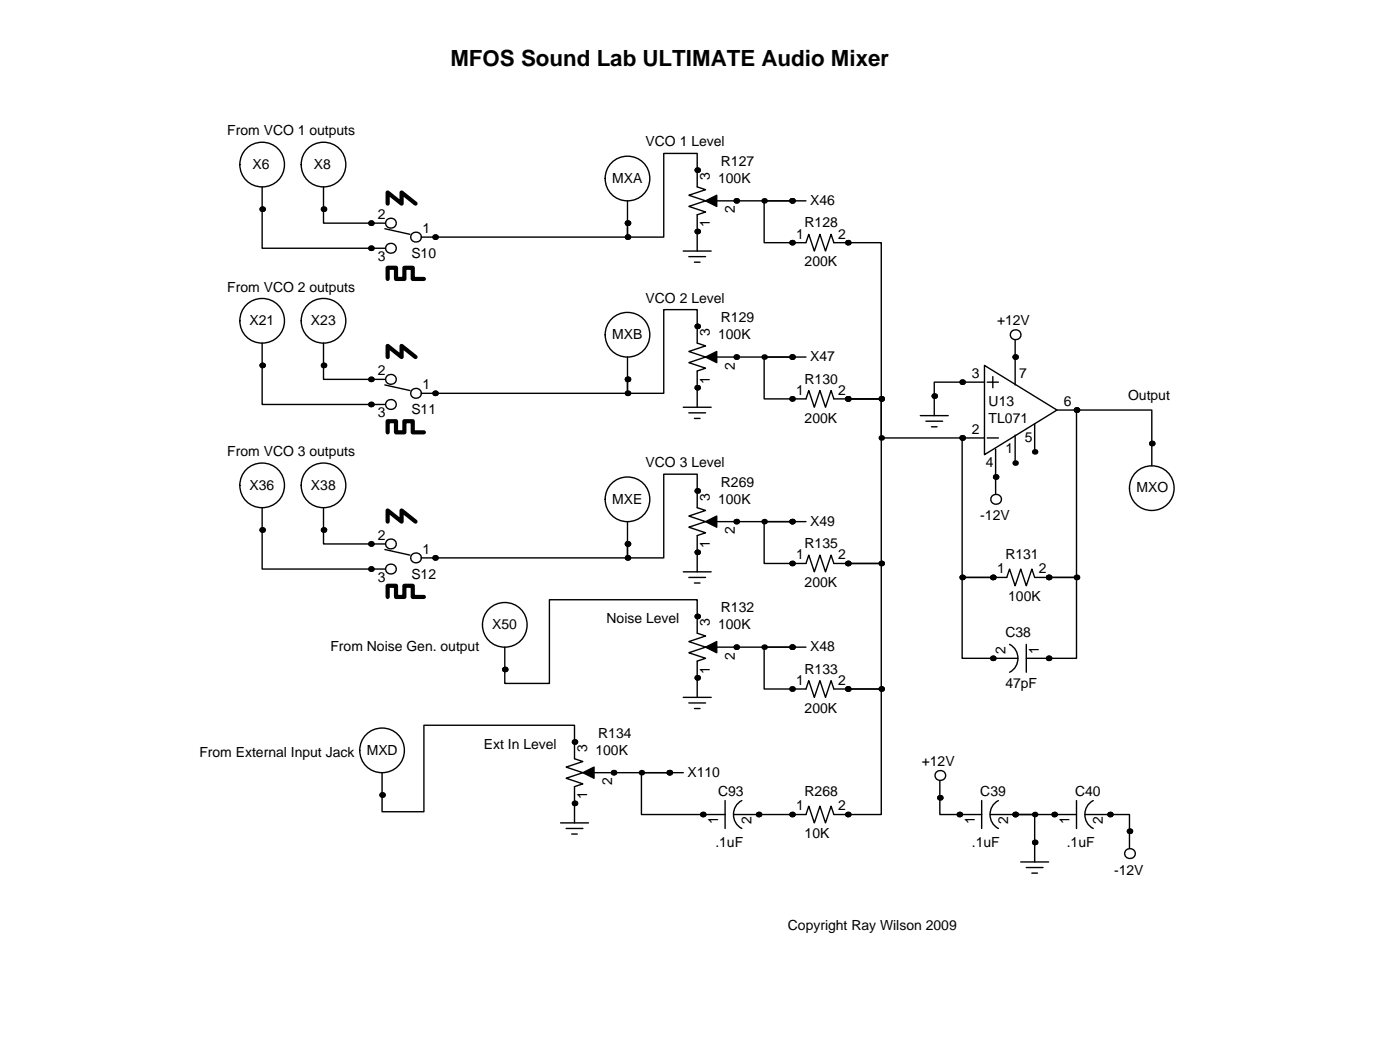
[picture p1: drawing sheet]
<svg xmlns="http://www.w3.org/2000/svg" width="255mm" height="193mm" viewBox="0 0 255 193" stroke-linecap="round" stroke-linejoin="round" font-family="sans-serif">
<g fill="none" stroke="#000" stroke-width=".25">
<path d="M47.8 38.1v7.1h19.8M58.9 38.1v2.5h8.7M127 31v-3.1h-6.1v15.3h-6.6v-2.6v2.6h-35.1M134.1 36.6h12.7M144.3 36.6h-5.1v7.6h5.1M127 59.4v-3h-6.1v15.2h-6.6v-2.5v2.5h-35.1M154.4 44.2h6.1v28.4h-6.1M47.8 66.5v7.2h19.8M58.9 66.5v2.6h8.7M134.1 65h10.2h-5.1v7.6h5.1M154.4 72.6h6.1v30h-6.1h6.1v22.9h-6.1h6.1v22.8h-6.1M154.4 72.6h6.1v7.2h14.8v25.4h5.5h-5.5v14.7h5.5"/>
<path d="M175.3 69.6h-5.1v2.5M47.8 96.5v7.1h19.8M58.9 96.5v2.6h8.7M127 89.4v-3h-6.1v15.2h-6.6v-2.5v2.5h-35.1M134.1 95h10.2h-5.1v7.6h5.1M209.8 80.8v-6.1h-13.7v30.5h-5.1h5.1v14.7h-5.1M127 112.3v-3.1h-26.9v15.3h-8.2v-2.6M134.1 117.9h10.2h-5.1v7.6h5.1M104.6 135.1v-3h-27.4v15.7h-7.6v-3M111.8 140.7h10.1h-5.1v7.6h11.2M138.2 148.3h6.1M171.2 145.3v3h3.6"/>
<path d="M192 148.3h-7.1h3.6v5.1M202.2 148.3h3.5v3.1"/>
</g>
<g fill="#000">
<circle cx="47.8" cy="38.1" r=".51"/>
<circle cx="58.9" cy="38.1" r=".51"/>
<circle cx="127" cy="31" r=".51"/>
<circle cx="134.1" cy="36.6" r=".51"/>
<circle cx="139.2" cy="36.6" r=".51"/>
<circle cx="144.3" cy="36.6" r=".51"/>
<circle cx="67.6" cy="45.2" r=".51"/>
<circle cx="67.6" cy="40.6" r=".51"/>
<circle cx="79.2" cy="43.2" r=".51"/>
<circle cx="114.3" cy="43.2" r=".51"/>
<circle cx="114.3" cy="40.6" r=".51"/>
<circle cx="127" cy="59.4" r=".51"/>
<circle cx="144.3" cy="44.2" r=".51"/>
<circle cx="154.4" cy="44.2" r=".51"/>
<circle cx="47.8" cy="66.5" r=".51"/>
<circle cx="58.9" cy="66.5" r=".51"/>
<circle cx="67.6" cy="69.1" r=".51"/>
<circle cx="67.6" cy="73.7" r=".51"/>
<circle cx="79.2" cy="71.6" r=".51"/>
<circle cx="114.3" cy="71.6" r=".51"/>
<circle cx="114.3" cy="69.1" r=".51"/>
<circle cx="134.1" cy="65" r=".51"/>
<circle cx="139.2" cy="65" r=".51"/>
<circle cx="144.3" cy="72.6" r=".51"/>
<circle cx="144.3" cy="65" r=".51"/>
<circle cx="154.4" cy="72.6" r=".51"/>
<circle cx="160.5" cy="72.6" r=".51"/>
<circle cx="160.5" cy="79.8" r=".51"/>
<circle cx="170.2" cy="72.1" r=".51"/>
<circle cx="175.3" cy="69.6" r=".51"/>
<circle cx="175.3" cy="79.8" r=".51"/>
<circle cx="184.9" cy="61" r="1.02"/>
<circle cx="196.1" cy="74.7" r=".51"/>
<circle cx="47.8" cy="96.5" r=".51"/>
<circle cx="58.9" cy="96.5" r=".51"/>
<circle cx="67.6" cy="99.1" r=".51"/>
<circle cx="114.3" cy="99.1" r=".51"/>
<circle cx="127" cy="89.4" r=".51"/>
<circle cx="134.1" cy="95" r=".51"/>
<circle cx="139.2" cy="95" r=".51"/>
<circle cx="144.3" cy="95" r=".51"/>
<circle cx="209.8" cy="80.8" r=".51"/>
<circle cx="67.6" cy="103.6" r=".51"/>
<circle cx="79.2" cy="101.6" r=".51"/>
<circle cx="114.3" cy="101.6" r=".51"/>
<circle cx="127" cy="112.3" r=".51"/>
<circle cx="134.1" cy="117.9" r=".51"/>
<circle cx="139.2" cy="117.9" r=".51"/>
<circle cx="144.3" cy="102.6" r=".51"/>
<circle cx="144.3" cy="117.9" r=".51"/>
<circle cx="154.4" cy="102.6" r=".51"/>
<circle cx="160.5" cy="102.6" r=".51"/>
<circle cx="175.3" cy="105.2" r=".51"/>
<circle cx="180.8" cy="105.2" r=".51"/>
<circle cx="180.8" cy="119.9" r=".51"/>
<circle cx="191" cy="105.2" r=".51"/>
<circle cx="191" cy="119.9" r=".51"/>
<circle cx="196.1" cy="105.2" r=".51"/>
<circle cx="91.9" cy="121.9" r=".51"/>
<circle cx="104.6" cy="135.1" r=".51"/>
<circle cx="144.3" cy="125.5" r=".51"/>
<circle cx="154.4" cy="125.5" r=".51"/>
<circle cx="160.5" cy="125.5" r=".51"/>
<circle cx="69.6" cy="144.8" r=".51"/>
<circle cx="111.8" cy="140.7" r=".51"/>
<circle cx="116.8" cy="140.7" r=".51"/>
<circle cx="121.9" cy="140.7" r=".51"/>
<circle cx="128" cy="148.3" r=".51"/>
<circle cx="138.2" cy="148.3" r=".51"/>
<circle cx="144.3" cy="148.3" r=".51"/>
<circle cx="154.4" cy="148.3" r=".51"/>
<circle cx="171.2" cy="145.3" r=".51"/>
<circle cx="174.8" cy="148.3" r=".51"/>
<circle cx="184.9" cy="148.3" r=".51"/>
<circle cx="188.5" cy="148.3" r=".51"/>
<circle cx="188.5" cy="153.4" r=".51"/>
<circle cx="192" cy="148.3" r=".51"/>
<circle cx="202.2" cy="148.3" r=".51"/>
<circle cx="205.7" cy="151.4" r=".51"/>
</g>
<circle cx="184.9" cy="61" r=".76" fill="#fff"/>
<path d="M184.9 62v3" fill="none" stroke="#000" stroke-width=".25"/>
<g fill="#000">
<circle cx="184.9" cy="65" r=".51"/>
<circle cx="181.4" cy="90.9" r="1.02"/>
</g>
<circle cx="181.4" cy="90.9" r=".76" fill="#fff"/>
<path d="M181.4 86.9v3" fill="none" stroke="#000" stroke-width=".25"/>
<g fill="#000">
<circle cx="181.4" cy="86.9" r=".51"/>
<circle cx="205.7" cy="155.4" r="1.02"/>
</g>
<circle cx="205.7" cy="155.4" r=".76" fill="#fff"/>
<path d="M205.7 151.4v3" fill="none" stroke="#000" stroke-width=".25"/>
<g fill="#000">
<circle cx="171.2" cy="141.2" r="1.02"/>
<circle cx="205.7" cy="151.4" r=".51"/>
</g>
<circle cx="171.2" cy="141.2" r=".76" fill="#fff"/>
<g fill="none" stroke="#000" stroke-width=".25">
<path d="M47.8 34v4.1M58.9 34v4.1M114.3 36.6v4M124.5 45.7h5M125.5 46.7h3M126.5 47.8h1M127 42.2v3.5M114.3 65v4.1M124.5 74.2h5M125.5 75.2h3M126.5 76.2h1M127 70.6v3.6"/>
<path d="M144.3 65h2.5M167.6 75.7h5.1M168.7 76.7h3M169.7 77.7h1M170.2 72.1v3.6M175.3 79.8h4M175.3 69.6h4M179.3 66.5l13.2 8.2-13.2 8.1zM179.8 79.8h2.1M179.8 69.6h2.1M180.8 68.6v2M184.9 65v5.1"/>
<path d="M184.9 79.2v5.1M188.5 77.2v5.1M192.5 74.7h3.6M114.3 95v4.1M144.3 95h2.5M181.4 81.8v5.1M209.8 80.8v4M124.5 104.1h5M125.5 105.2h3M126.5 106.2h1M127 100.6v3.5M144.3 117.9h2.5"/>
<path d="M180.8 119.9h4.6M183.9 117.3a2.88 2.88 0 0 1 0 5.1M186.9 117.3v5.1M186.9 119.9h4.1M124.5 127h5M125.5 128h3M126.5 129h1M127 123.4v3.6M69.6 140.7v4.1M102.1 149.9h5.1M103.1 150.9h3.1M104.1 151.9h1.1"/>
<path d="M104.6 146.3v3.6M121.9 140.7h2.6M171.2 142.2v3.1M185.9 157h5.1M186.9 158h3.1M188 159h1M188.5 153.4v3.6M192 148.3h4.1M196.1 145.8v5.1M197.6 148.3h4.6M199.1 145.8a2.88 2.88 0 0 0 0 5.1"/>
<circle cx="47.8" cy="30" r="4.1"/>
<circle cx="58.9" cy="30" r="4.1"/>
<circle cx="114.3" cy="32.5" r="4.1"/>
<circle cx="114.3" cy="61" r="4.1"/>
<circle cx="114.3" cy="90.9" r="4.1"/>
<circle cx="209.8" cy="88.9" r="4.1"/>
<circle cx="69.6" cy="136.7" r="4.1"/>
</g>
<g fill="#000">
<circle cx="47.8" cy="38.1" r=".51"/>
<circle cx="58.9" cy="38.1" r=".51"/>
<circle cx="75.7" cy="43.2" r="1.02"/>
<circle cx="114.3" cy="40.6" r=".51"/>
<circle cx="127" cy="42.2" r=".51"/>
<circle cx="114.3" cy="69.1" r=".51"/>
<circle cx="127" cy="70.6" r=".51"/>
<circle cx="144.3" cy="65" r=".51"/>
<circle cx="170.2" cy="72.1" r=".51"/>
<circle cx="175.3" cy="69.6" r=".51"/>
<circle cx="175.3" cy="79.8" r=".51"/>
<circle cx="184.9" cy="65" r=".51"/>
<circle cx="196.1" cy="74.7" r=".51"/>
<circle cx="114.3" cy="99.1" r=".51"/>
<circle cx="144.3" cy="95" r=".51"/>
<circle cx="181.4" cy="86.9" r=".51"/>
<circle cx="184.9" cy="84.3" r=".51"/>
<circle cx="188.5" cy="82.3" r=".51"/>
<circle cx="209.8" cy="80.8" r=".51"/>
<circle cx="127" cy="100.6" r=".51"/>
<circle cx="144.3" cy="117.9" r=".51"/>
<circle cx="180.8" cy="119.9" r=".51"/>
<circle cx="191" cy="119.9" r=".51"/>
<circle cx="127" cy="123.4" r=".51"/>
<circle cx="69.6" cy="144.8" r=".51"/>
<circle cx="104.6" cy="146.3" r=".51"/>
<circle cx="121.9" cy="140.7" r=".51"/>
<circle cx="171.2" cy="145.3" r=".51"/>
<circle cx="188.5" cy="153.4" r=".51"/>
<circle cx="192" cy="148.3" r=".51"/>
<circle cx="202.2" cy="148.3" r=".51"/>
</g>
<circle cx="75.7" cy="43.2" r=".76" fill="#fff"/>
<path d="M76.7 43.2h2.5" fill="none" stroke="#000" stroke-width=".25"/>
<g fill="#000">
<circle cx="71.1" cy="45.2" r="1.02"/>
<circle cx="79.2" cy="43.2" r=".51"/>
</g>
<circle cx="71.1" cy="45.2" r=".76" fill="#fff"/>
<circle cx="71.1" cy="40.6" r="1.02" fill="#000"/>
<circle cx="71.1" cy="40.6" r=".76" fill="#fff"/>
<path d="M67.6 40.6h2.5M67.6 45.2h2.5M70.1 41.7l4.6 1" fill="none" stroke="#000" stroke-width=".25"/>
<g fill="#000">
<circle cx="67.6" cy="45.2" r=".51"/>
<circle cx="67.6" cy="40.6" r=".51"/>
<circle cx="75.7" cy="71.6" r="1.02"/>
</g>
<circle cx="75.7" cy="71.6" r=".76" fill="#fff"/>
<path d="M76.7 71.6h2.5" fill="none" stroke="#000" stroke-width=".25"/>
<g fill="#000">
<circle cx="71.1" cy="73.7" r="1.02"/>
<circle cx="79.2" cy="71.6" r=".51"/>
</g>
<circle cx="71.1" cy="73.7" r=".76" fill="#fff"/>
<circle cx="71.1" cy="69.1" r="1.02" fill="#000"/>
<circle cx="71.1" cy="69.1" r=".76" fill="#fff"/>
<g fill="none" stroke="#000" stroke-width=".25">
<path d="M47.8 62.5v4M58.9 62.5v4M67.6 69.1h2.5M67.6 73.7h2.5M70.1 70.1l4.6 1M47.8 92.5v4M58.9 92.5v4"/>
<circle cx="47.8" cy="58.4" r="4.1"/>
<circle cx="58.9" cy="58.4" r="4.1"/>
<circle cx="47.8" cy="88.4" r="4.1"/>
<circle cx="58.9" cy="88.4" r="4.1"/>
</g>
<g fill="#000">
<circle cx="47.8" cy="66.5" r=".51"/>
<circle cx="58.9" cy="66.5" r=".51"/>
<circle cx="67.6" cy="69.1" r=".51"/>
<circle cx="67.6" cy="73.7" r=".51"/>
<circle cx="47.8" cy="96.5" r=".51"/>
<circle cx="58.9" cy="96.5" r=".51"/>
<circle cx="75.7" cy="101.6" r="1.02"/>
</g>
<circle cx="75.7" cy="101.6" r=".76" fill="#fff"/>
<path d="M76.7 101.6h2.5" fill="none" stroke="#000" stroke-width=".25"/>
<g fill="#000">
<circle cx="71.1" cy="103.6" r="1.02"/>
<circle cx="79.2" cy="101.6" r=".51"/>
</g>
<circle cx="71.1" cy="103.6" r=".76" fill="#fff"/>
<circle cx="71.1" cy="99.1" r="1.02" fill="#000"/>
<circle cx="71.1" cy="99.1" r=".76" fill="#fff"/>
<g fill="none" stroke="#000" stroke-width=".25">
<path d="M127 31v3l1.5 .5-3 1.1 3 1-3 1 3 1-1.5 .5v3.1M130.6 36.6h3.5M127 59.4v3.1l1.5 .5-3 1 3 1-3 1 3 1.1-1.5 .5v3M144.3 44.2h2.5l.5-1.5 1 3 1.1-3 1 3 1-3 .5 1.5h2.5M130.6 65h3.5M144.3 72.6h2.5l.5-1.5 1 3.1 1.1-3.1 1 3.1 1-3.1 .5 1.5h2.5M67.6 99.1h2.5M127 89.4v3.1l1.5 .5-3 1 3 1-3 1 3 1-1.5 .5v3.1M130.6 95h3.5M67.6 103.6h2.5M70.1 100.1l4.6 1M91.9 117.9v4"/>
<path d="M127 112.3v3l1.5 .5-3 1 3 1.1-3 1 3 1-1.5 .5v3M130.6 117.9h3.5M144.3 102.6h2.5l.5-1.5 1 3 1.1-3 1 3 1-3 .5 1.5h2.5M180.8 105.2h2.6l.5-1.6 1 3.1 1-3.1 1 3.1 1.1-3.1 .5 1.6h2.5M104.6 135.1v3.1l1.6 .5-3.1 1 3.1 1-3.1 1 3.1 1-1.6 .6v3M144.3 125.5h2.5l.5-1.5 1 3 1.1-3 1 3 1-3 .5 1.5h2.5M108.2 140.7h3.6M128 148.3h4.1M132.1 145.8v5.1M133.6 148.3h4.6M135.1 145.8a2.88 2.88 0 0 0 0 5.1M144.3 148.3h2.5l.5-1.5 1 3.1 1.1-3.1 1 3.1 1-3.1 .5 1.5h2.5"/>
<path d="M174.8 148.3h4M178.8 145.8v5.1M180.3 148.3h4.6M181.9 145.8a2.88 2.88 0 0 0 0 5.1"/>
<circle cx="92" cy="113.8" r="4.1"/>
</g>
<g fill="#000">
<circle cx="127" cy="31" r=".51"/>
<circle cx="134.1" cy="36.6" r=".51"/>
<circle cx="127" cy="42.2" r=".51"/>
<circle cx="127" cy="59.4" r=".51"/>
<circle cx="144.3" cy="44.2" r=".51"/>
<circle cx="154.4" cy="44.2" r=".51"/>
<circle cx="127" cy="70.6" r=".51"/>
<circle cx="134.1" cy="65" r=".51"/>
<circle cx="144.3" cy="72.6" r=".51"/>
<circle cx="154.4" cy="72.6" r=".51"/>
<circle cx="67.6" cy="99.1" r=".51"/>
<circle cx="127" cy="89.4" r=".51"/>
<circle cx="134.1" cy="95" r=".51"/>
<circle cx="67.6" cy="103.6" r=".51"/>
<circle cx="127" cy="100.6" r=".51"/>
<circle cx="127" cy="112.3" r=".51"/>
<circle cx="134.1" cy="117.9" r=".51"/>
<circle cx="144.3" cy="102.6" r=".51"/>
<circle cx="154.4" cy="102.6" r=".51"/>
<circle cx="180.8" cy="105.2" r=".51"/>
<circle cx="191" cy="105.2" r=".51"/>
<circle cx="91.9" cy="121.9" r=".51"/>
<circle cx="104.6" cy="135.1" r=".51"/>
<circle cx="127" cy="123.4" r=".51"/>
<circle cx="144.3" cy="125.5" r=".51"/>
<circle cx="154.4" cy="125.5" r=".51"/>
<circle cx="104.6" cy="146.3" r=".51"/>
<circle cx="111.8" cy="140.7" r=".51"/>
<circle cx="128" cy="148.3" r=".51"/>
<circle cx="138.2" cy="148.3" r=".51"/>
<circle cx="144.3" cy="148.3" r=".51"/>
<circle cx="154.4" cy="148.3" r=".51"/>
<circle cx="174.8" cy="148.3" r=".51"/>
<circle cx="184.9" cy="148.3" r=".51"/>
</g>
<path d="M128.5 36.6l2.1-1v2zM128.5 65l2.1-1v2zM128.5 95l2.1-1v2zM128.5 117.9l2.1-1.1v2.1zM106.2 140.7l2-1v2z" fill="#000" stroke="#000" stroke-width=".25"/>
<path d="M70.6 37.1v-2l2.6 2v-2l2.5 2M70.6 50.8v-2h1.5v2h1.6v-2h1.5v2h2M70.6 78.7v-2h1.5v2h1.6v-2h1.5v2h2M70.6 65v-2l2.6 2v-2l2.5 2M70.6 95v-2l2.6 2v-2l2.5 2M70.6 108.7v-2h1.5v2h1.6v-2h1.5v2h2" fill="none" stroke="#000" stroke-width=".76"/>
<text font-size="4.1" x="82" y="11.9">MFOS Sound Lab ULTIMATE Audio Mixer</text>
<g font-size="2.5">
<text x="41.4" y="24.6">From VCO 1 outputs</text>
<text x="117.6" y="26.7">VCO 1 Level</text>
<text x="46" y="30.7">X6</text>
<text x="57.1" y="30.7">X8</text>
<text x="111.5" y="33.3">MXA</text>
<text x="129.3" y="32.8" transform="rotate(-90 129.3 32.8)">3</text>
<text x="130.8" y="33.3">100K</text>
<text x="131.3" y="30.2">R127</text>
<text x="68.8" y="39.9">2</text>
<text x="129.3" y="41.4" transform="rotate(-90 129.3 41.4)">1</text>
<text x="133.9" y="38.9" transform="rotate(-90 133.9 38.9)">2</text>
<text x="146.6" y="41.4">R128</text>
<text x="147.6" y="37.3">X46</text>
<text x="68.8" y="47.5">3</text>
<text x="74.9" y="47">S10</text>
<text x="77" y="42.4">1</text>
<text x="145" y="43.4">1</text>
<text x="152.7" y="43.4">2</text>
<text x="41.4" y="53.1">From VCO 2 outputs</text>
<text x="146.6" y="48.5">200K</text>
<text x="45.5" y="59.2">X21</text>
<text x="56.6" y="59.2">X23</text>
<text x="117.6" y="55.1">VCO 2 Level</text>
<text x="131.3" y="58.7">R129</text>
<text x="181.6" y="59.2">+12V</text>
<text x="111.5" y="61.7">MXB</text>
<text x="129.3" y="61.2" transform="rotate(-90 129.3 61.2)">3</text>
<text x="130.8" y="61.7">100K</text>
<text x="147.6" y="65.8">X47</text>
<text x="68.8" y="68.3">2</text>
<text x="77" y="70.9">1</text>
<text x="129.3" y="69.9" transform="rotate(-90 129.3 69.9)">1</text>
<text x="133.9" y="67.3" transform="rotate(-90 133.9 67.3)">2</text>
<text x="145" y="71.9">1</text>
<text x="146.6" y="69.9">R130</text>
<text x="152.7" y="71.9">2</text>
<text x="177" y="68.8">3</text>
<text x="185.7" y="68.8">7</text>
<text x="68.8" y="75.9">3</text>
<text x="74.9" y="75.4">S11</text>
<text x="146.6" y="77">200K</text>
<text x="180.1" y="73.9">U13</text>
<text x="180.1" y="77">TL071</text>
<text x="193.8" y="73.9">6</text>
<text x="205.5" y="72.9">Output</text>
<text x="41.4" y="83.1">From VCO 3 outputs</text>
<text x="177" y="79">2</text>
<text x="183.1" y="82.6">1</text>
<text x="186.7" y="80.5">5</text>
<text x="45.5" y="89.2">X36</text>
<text x="56.6" y="89.2">X38</text>
<text x="117.6" y="85.1">VCO 3 Level</text>
<text x="131.3" y="88.6">R269</text>
<text x="179.6" y="85.1">4</text>
<text x="207" y="89.7">MXO</text>
<text x="111.5" y="91.7">MXE</text>
<text x="129.3" y="91.2" transform="rotate(-90 129.3 91.2)">3</text>
<text x="130.8" y="91.7">100K</text>
<text x="147.6" y="95.8">X49</text>
<text x="178.6" y="94.7">-12V</text>
<text x="68.8" y="98.3">2</text>
<text x="77" y="100.8">1</text>
<text x="129.3" y="99.8" transform="rotate(-90 129.3 99.8)">1</text>
<text x="133.9" y="97.3" transform="rotate(-90 133.9 97.3)">2</text>
<text x="145" y="101.9">1</text>
<text x="146.6" y="99.8">R135</text>
<text x="152.7" y="101.9">2</text>
<text x="183.1" y="101.9">R131</text>
<text x="68.8" y="105.9">3</text>
<text x="74.9" y="105.4">S12</text>
<text x="146.6" y="106.9">200K</text>
<text x="181.6" y="104.4">1</text>
<text x="189.2" y="104.4">2</text>
<text x="110.5" y="113.5">Noise Level</text>
<text x="131.3" y="111.5">R132</text>
<text x="183.6" y="109.5">100K</text>
<text x="60.2" y="118.6">From Noise Gen. output</text>
<text x="89.7" y="114.6">X50</text>
<text x="129.3" y="114" transform="rotate(-90 129.3 114)">3</text>
<text x="130.8" y="114.6">100K</text>
<text x="147.6" y="118.6">X48</text>
<text x="183.1" y="119.1" transform="rotate(-90 183.1 119.1)">2</text>
<text x="183.1" y="116.1">C38</text>
<text x="189.2" y="119.1" transform="rotate(-90 189.2 119.1)">1</text>
<text x="129.3" y="122.7" transform="rotate(-90 129.3 122.7)">1</text>
<text x="133.9" y="120.1" transform="rotate(-90 133.9 120.1)">2</text>
<text x="145" y="124.7">1</text>
<text x="146.6" y="122.7">R133</text>
<text x="152.7" y="124.7">2</text>
<text x="183.1" y="125.2">47pF</text>
<text x="146.6" y="129.8">200K</text>
<text x="36.3" y="137.9">From External Input Jack</text>
<text x="66.8" y="137.4">MXD</text>
<text x="88.1" y="136.4">Ext In Level</text>
<text x="106.9" y="136.9" transform="rotate(-90 106.9 136.9)">3</text>
<text x="108.5" y="137.4">100K</text>
<text x="109" y="134.4">R134</text>
<text x="111.5" y="143" transform="rotate(-90 111.5 143)">2</text>
<text x="125.2" y="141.5">X110</text>
<text x="167.9" y="139.4">+12V</text>
<text x="106.9" y="145.5" transform="rotate(-90 106.9 145.5)">1</text>
<text x="130.8" y="145">C93</text>
<text x="145" y="147.6">1</text>
<text x="146.6" y="145">R268</text>
<text x="152.7" y="147.6">2</text>
<text x="178.6" y="145">C39</text>
<text x="195.8" y="145">C40</text>
<text x="130.3" y="154.2">.1uF</text>
<text x="130.8" y="150.1" transform="rotate(-90 130.8 150.1)">1</text>
<text x="136.9" y="150.1" transform="rotate(-90 136.9 150.1)">2</text>
<text x="146.6" y="152.7">10K</text>
<text x="177" y="154.2">.1uF</text>
<text x="177.5" y="150.1" transform="rotate(-90 177.5 150.1)">1</text>
<text x="183.6" y="150.1" transform="rotate(-90 183.6 150.1)">2</text>
<text x="194.3" y="154.2">.1uF</text>
<text x="194.8" y="150.1" transform="rotate(-90 194.8 150.1)">1</text>
<text x="200.9" y="150.1" transform="rotate(-90 200.9 150.1)">2</text>
<text x="202.9" y="159.3">-12V</text>
<text x="143.5" y="169.4">Copyright Ray Wilson 2009</text>
</g>
</svg>
